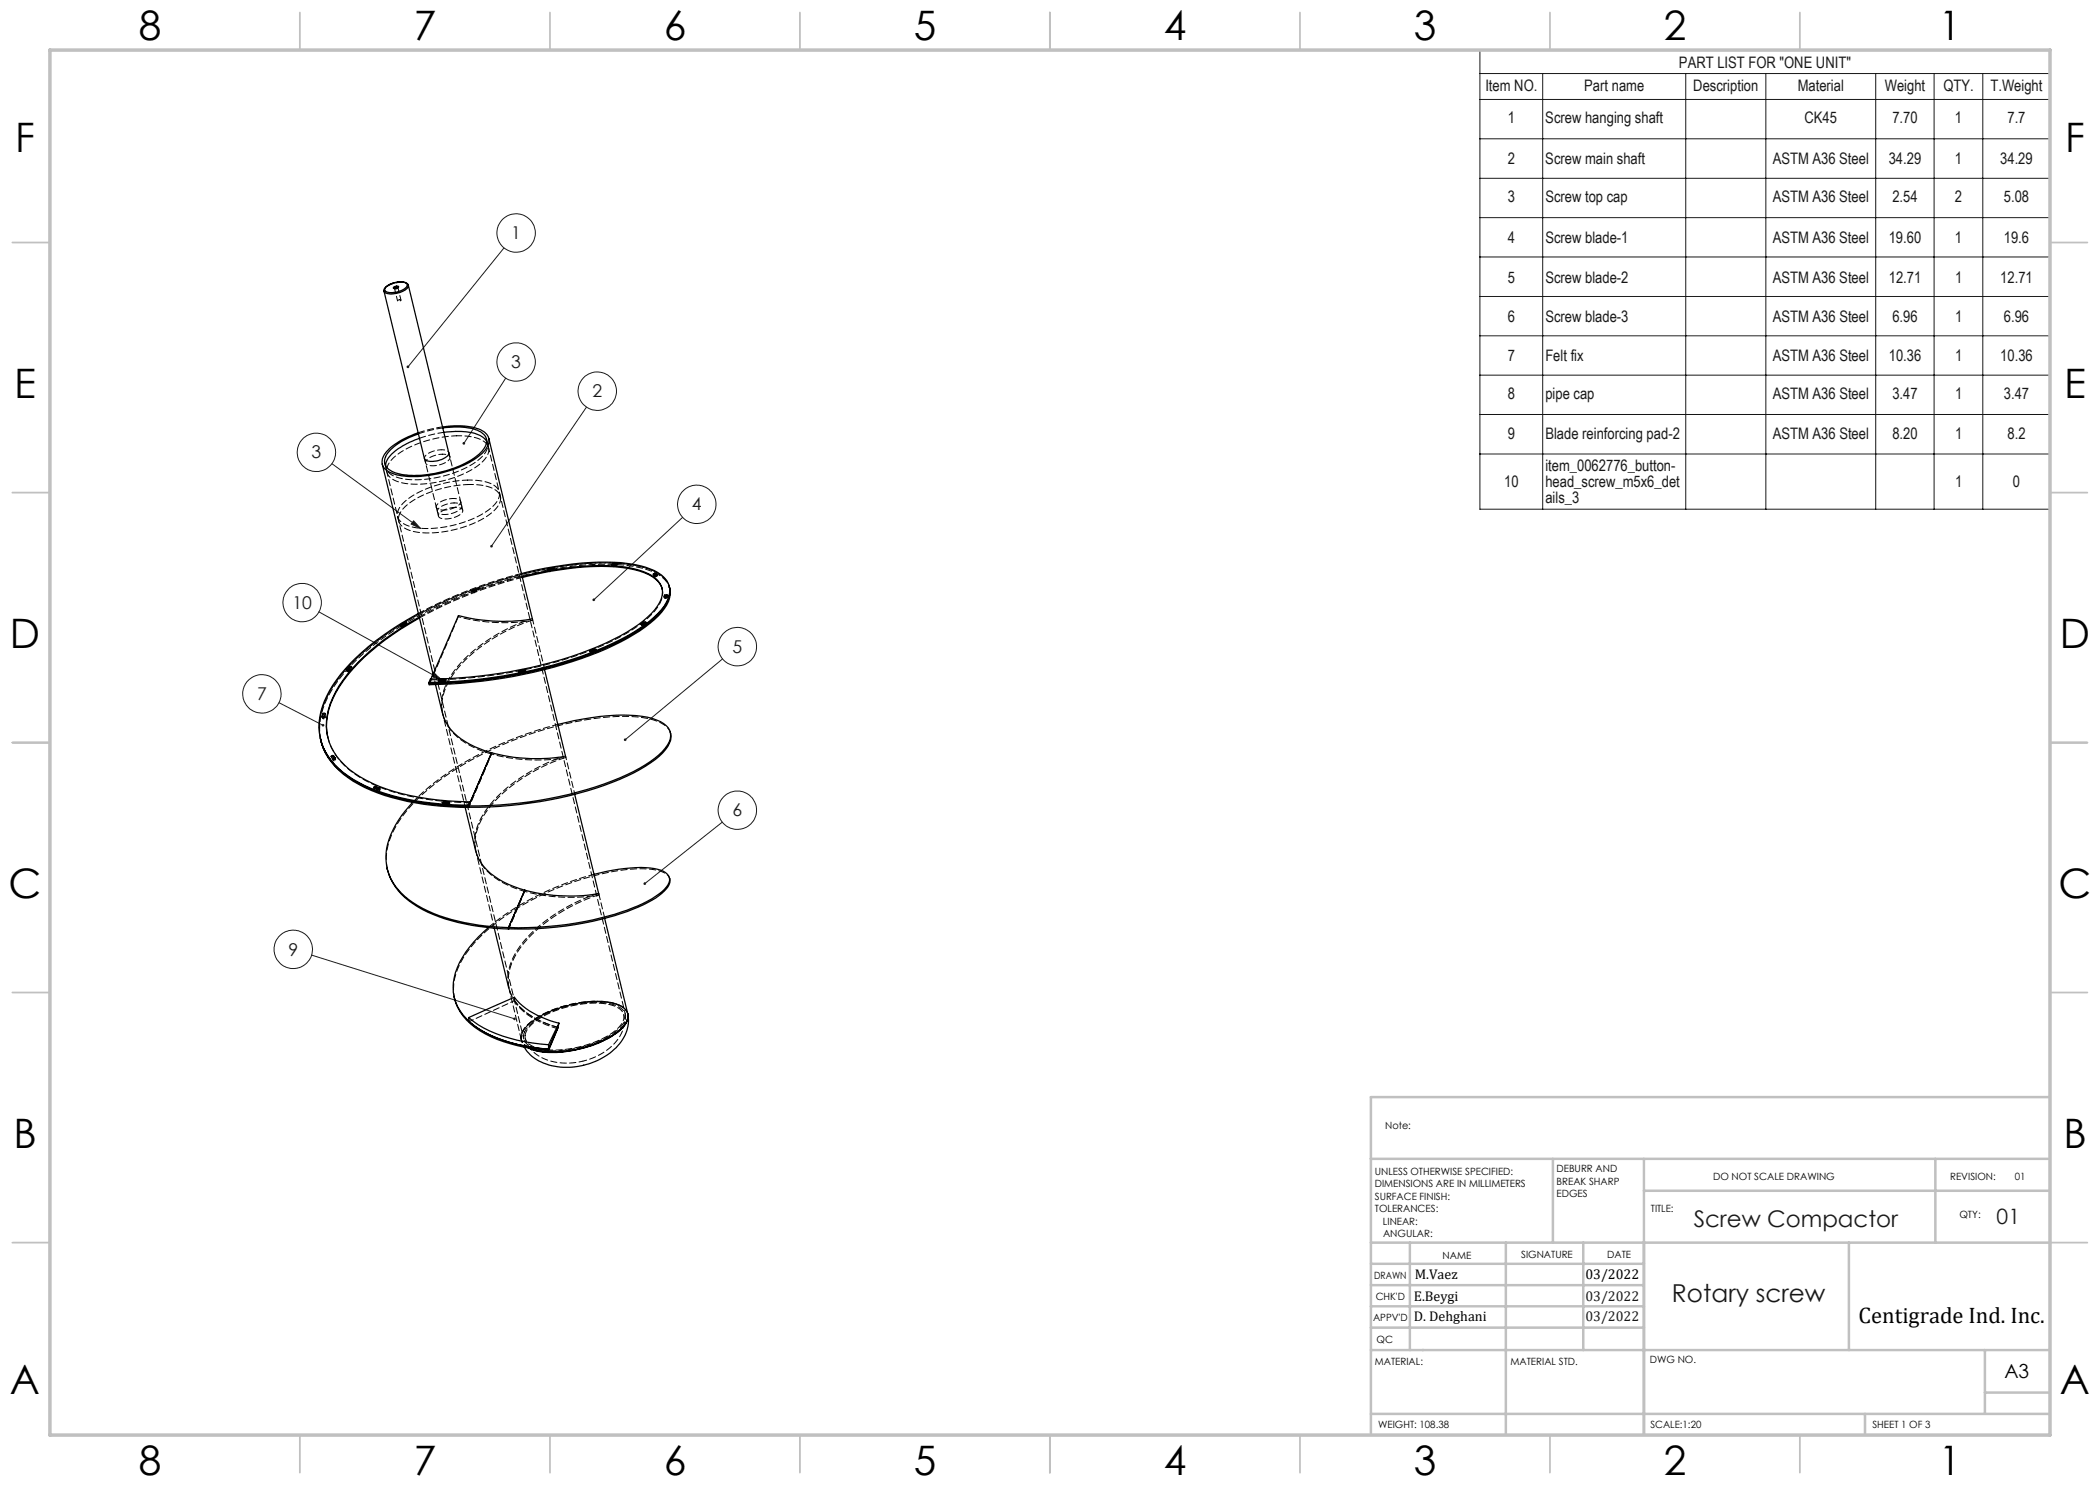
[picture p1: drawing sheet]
<svg xmlns="http://www.w3.org/2000/svg" width="420mm" height="297mm" viewBox="0 0 420 297" stroke-linecap="round" stroke-linejoin="round" font-family="sans-serif">
<g fill="none" stroke="#191924" stroke-width=".2">
<path d="M296 10h114v91.8h-114zM296 14.7h114M296 19.9h114M308.5 14.7v87.1M337.1 14.7v87.1M353.2 14.7v87.1M375.1 14.7v87.1M386.8 14.7v87.1M396.6 14.7v87.1M296 27.8h114M296 35.7h114M100.8 49.6l-19.2 23.8"/>
<path d="M296 43.5h114M296 51.4h114M296 59.3h114M101.1 75.6l-8.3 13.1M296 67.2h114M296 75h114M66.4 92.7l17.7 13M117.3 81.4l-19 27.9M296 82.9h114M296 90.8h114M82.7 104.2l1.4 1.5-1.9-.9zM136.5 103.5l-17.8 16.5"/>
<path d="M63.8 122.4l24.5 13.5M86.7 134.6l1.6 1.3-1.9-.6zM144.5 131.8l-19.5 16.2M55.8 140.5l8.8 4.6M144.5 164.4l-15.6 12.3M62.3 191l40.6 12.8"/>
<circle cx="103.2" cy="46.6" r="3.8"/>
<circle cx="103.2" cy="72.4" r="3.8"/>
<circle cx="119.4" cy="78.2" r="3.8"/>
<circle cx="63.3" cy="90.5" r="3.8"/>
<circle cx="139.4" cy="100.9" r="3.8"/>
<circle cx="52.4" cy="138.8" r="3.8"/>
<circle cx="60.4" cy="120.5" r="3.8"/>
<circle cx="147.5" cy="129.3" r="3.9"/>
<circle cx="147.5" cy="162.1" r="3.8"/>
<circle cx="58.7" cy="189.9" r="3.8"/>
</g>
<g fill="none" stroke="#c0c0c0" stroke-width=".35">
<path d="M60 2.5v7.5M110 2.5v7.5M160 2.5v7.5M210 2.5v7.5M260 2.5v7.5M310 2.5v7.5M360 2.5v7.5M2.5 48.5h7.5M410 48.5h7.5M2.5 98.5h7.5M410 98.5h7.5M2.5 148.5h7.5"/>
<path d="M410 148.5h7.5M2.5 198.5h7.5M410 198.5h7.5M2.5 248.5h7.5M410 248.5h7.5M60 287v7.5M110 287v7.5M160 287v7.5M210 287v7.5M260 287v7.5M310 287v7.5M360 287v7.5"/>
</g>
<g fill="none" stroke="#c0c0c0" stroke-width=".5">
<path d="M410 219.4h-135.8v67.4M274.2 231.8h135.8M310.6 231.8v16.7M328.8 231.8v55.2M328.8 238.2h81.2M387.1 231.8v16.7M274.2 248.5h135.8M274.2 257h54.6M274.2 252.8h54.6M282 248.5v21.5M301.2 248.5v38.3M316.7 248.5v21.5"/>
<path d="M369.8 248.5v21.5M274.2 265.5h54.6M274.2 261.3h54.6M274.2 270h135.8M397 270v12.8M397 278.5h13M274.2 282.8h135.8M373 282.8v4.2"/>
</g>
<path d="M10 10h400v277h-400z" fill="none" stroke="#c0c0c0" stroke-width=".7"/>
<path d="M81.4 73.2v.4l.2-.2-.2 .2a.27 .27 0 0 0 .4-.1 .27 .27 0 0 0 0-.3 .27 .27 0 0 0-.4 0zM98.1 109.1v.4l.2-.2-.2 .2a.26 .26 0 0 0 .4-.1 .26 .26 0 0 0 0-.3 .26 .26 0 0 0-.4 0zM118.5 119.8l.1 .4 .1-.2-.1 .2a.27 .27 0 0 0 .4-.1 .27 .27 0 0 0-.1-.4 .27 .27 0 0 0-.4 .1zM124.8 147.8v.3l.2-.1-.2 .1a.28 .28 0 0 0 .4 .1 .28 .28 0 0 0 0-.5 .28 .28 0 0 0-.4 .1zM128.8 176.5l-.1 .3 .2-.1-.2 .2a.28 .28 0 0 0 .4 0 .28 .28 0 0 0 .1-.3 .28 .28 0 0 0-.4-.1zM102.7 203.5v.1a.26 .26 0 0 0 .1 .4 .26 .26 0 0 0 .4-.1l-.3-.1 .3 .1v-.1a.26 .26 0 0 0-.2-.3 .26 .26 0 0 0-.3 0zM64.5 144.8a.27 .27 0 0 0-.1 .5 .27 .27 0 0 0 .4-.1l-.2-.1 .2 .1v-.4zM86.7 134.6l1.6 1.3-1.9-.6zM82.7 104.2l1.4 1.5-1.9-.9zM92.6 88.4l-.1 .2 .1 .3 .2-.2-.2 .2a.28 .28 0 0 0 .4-.2 .28 .28 0 0 0-.4-.3z" fill="#191924"/>
<g fill="none" stroke="#000" stroke-width=".25">
<path d="M76.8 58.2h.1M77.2 57.4a4.3 4.3 0 0 1 4.1-.7 .85 .85 0 0 1-.7 1.2 3.5 3.5 0 0 1-3.6 .2l-.1-.2zM78.7 57.5l.3-.2a.34 .34 0 0 1 .4-.2 .34 .34 0 0 1 .3 .4l-.3 .1a.37 .37 0 0 1-.4 .2 .37 .37 0 0 1-.3-.3zM79.6 57.5l-.7 .2 .3-.2h.4M81.7 57a2.03 2.03 0 0 0-2.4-.5l-1.6 .5a1.43 1.43 0 0 0-.9 1.2M81.7 57l8 33.6a1.98 1.98 0 0 1-1.7 1.4l-.9 .2a2.02 2.02 0 0 1-2.2-.5l-8.1-33.5M81.7 57a1.84 1.84 0 0 1-1.7 1.5l-1.4 .3a1.68 1.68 0 0 1-1.8-.6M76.4 92.8l10.2 42M83.9 87.7a11.3 11.3 0 0 0-6.6 4.5l-.2 .9M88.5 85.4a12.8 12.8 0 0 1 8.2 .9 2.22 2.22 0 0 1 .5 3.4 15.4 15.4 0 0 1-8.3 4.7 17.9 17.9 0 0 1-10.6 .2 2.36 2.36 0 0 1-1.2-4 14.2 14.2 0 0 1 6.5-4M88.5 85.6a13.2 13.2 0 0 1 7.6 .8 2.18 2.18 0 0 1 .5 3.6 16.1 16.1 0 0 1-8.6 4.4 15.7 15.7 0 0 1-9.6-.1 2.24 2.24 0 0 1-.8-3.8l.3-.3a13.4 13.4 0 0 1 5.8-3.4M88.8 86.5a13.5 13.5 0 0 1 7.2 .6l.8 .5 .5 .7"/>
<path d="M97.8 87.7l8.7 36.1M104.3 114.7a60.4 60.4 0 0 1 21.3-2 12.5 12.5 0 0 1 7.2 2.8 3.8 3.8 0 0 1 .4 5 21.5 21.5 0 0 1-9.1 7.4 86.5 86.5 0 0 1-32 8.3l-6.3 .3M104.4 115.3a56.2 56.2 0 0 1 21.2-1.8l1.1 .2a8.5 8.5 0 0 1 5.2 2.9 3.8 3.8 0 0 1-.4 4.6 25.2 25.2 0 0 1-10.4 7.5 88.6 88.6 0 0 1-32.7 7M104.5 115.5a54.9 54.9 0 0 1 21.2-1.8l1.2 .2a8.2 8.2 0 0 1 5.1 3l.4 .9M109.7 113.7l.1 .2M110.2 113.8l-.3 .1M110.6 113.6h.2l-.3 .2-1.1 .1 .3-.2M110.6 113.6l-.9 .1M110.6 113.6l.1 .1M122.7 112.7l-.4 .2 .7 .1M122.7 112.7h.7M122.7 112.7l.1 .2"/>
<path d="M122.8 112.9h-.3M122.8 113h.2M122.8 112.9h.2M123.4 112.7l-.4 .3M123.4 112.7v.2M130.9 115h.4l-.1 .1M131.1 114.7l-.5 .1 .4 .3 .4-.2M131.1 114.7l.3 .2M131.1 114.7l.1 .2M131.2 114.9h-.4M131.2 114.9h.1M131.4 114.9h.1"/>
<path d="M132.9 119.1v.1M132.9 119h.5l-.1 .3-.5 .1zM132.9 119.2v.2M133.3 119.2l-.4 .1 .2 .1M133.4 119.1l-.5 .1M133.8 117.2l.1 .2M133.9 117.4a4.5 4.5 0 0 1-1 4.3 26.4 26.4 0 0 1-10.2 7.4 92.5 92.5 0 0 1-36.9 7.8v-.2M133.9 117.4a5.9 5.9 0 0 1-2.3 5.5 38 38 0 0 1-13.6 7.9 96 96 0 0 1-32.2 5.9M69.4 133.9v.2M69.9 133.4v-.1a.19 .19 0 0 1 .2-.1 .19 .19 0 0 1 .2 .2l-.6 .7h-.3v-.2M69.9 133.9h-.3l-.1 .2M69.9 133.4l-.5 .5"/>
<path d="M69.9 133.4v.2M80.2 125.1v.1M80.2 125.2v.1M80.4 125.1l-.2 .1M80.7 125l-.4 .2M81 124.5l.3 .1-1 .6h-.3l.2-.1M81 124.5l-.8 .6M81 124.5v.2M83.7 122.7a52 52 0 0 0-15.5 12.1 16.6 16.6 0 0 0-4.3 11.7 12.8 12.8 0 0 0 6.7 9.3 40.6 40.6 0 0 0 17.6 5l5.4 .2M83.9 123.4a46.7 46.7 0 0 0-15.3 12.7 14 14 0 0 0-3.1 11.3 13.8 13.8 0 0 0 7.7 8.6 43.3 43.3 0 0 0 18.6 4.3l2.1 .1M83.9 123.6a47 47 0 0 0-15.2 12.5 14 14 0 0 0-3.2 11.3M85.8 136.5v.2"/>
<path d="M87.1 136.9l1.4 5.7M87.8 136l-.2 .1 .3 .1M87.9 136a.42 .42 0 0 1 .5-.3 .42 .42 0 0 1 .3 .4l-.1 .1a.41 .41 0 0 1-.4 .1 .41 .41 0 0 1-.3-.3zM87.9 136.2h.1M88.1 135.9l.4-.1-.2 .2zM88.2 135.8h-2.1l-.3 .7M88.2 135.8v.1l.2-.1M88.2 135.8h.2M88.2 135.8v.1M88.4 135.8v.1M88.8 136a.54 .54 0 0 1-1 .1M88.8 136h.1"/>
<path d="M88.9 136h.2l-.4 .2M88.9 136l.1 .1M103.8 134.2v.2M104.8 134l.3 .1-.2 .1M104.8 134l-1 .2M104.8 134l.1 .2M104.9 134.2l-1.3 .1 .2-.1M106 123.9a36 36 0 0 1-14.3-.8l-5.5 12.7M108.9 133.9l4.2 17.3M118 130.2v.1M118.6 130.1l-.2 .1M118.8 129.9h.4l-1 .4h-.2v-.1"/>
<path d="M118.8 129.9l-.8 .3M118.8 129.9l.1 .1M128.2 124.8l.1 .1M128.7 124.5h.5l-.6 .4-.4-.1M128.7 124.5l-.5 .3M128.7 124.5l.1 .2M128.8 124.7l-.2 .2M64.1 147.7a13 13 0 0 0 6.5 8.3 40.6 40.6 0 0 0 17.6 5l5.5 .2M64.1 147.6v.1M64.1 147.9a13.2 13.2 0 0 0 6.5 8.1 40.6 40.6 0 0 0 17.6 5l5.5 .2M64.2 148.1a13.5 13.5 0 0 0 6.4 8.1 41.9 41.9 0 0 0 19.5 5.2l3.6 .1M64.4 143.4h.1"/>
<path d="M64.5 142.8l.2-.2 .3 .1-.1 .7-.2 .1-.3-.1M64.5 142.8l-.1 .6M64.5 142.8l.1 .2M64.9 143.3l-.4 .1M66.7 151.2l-.2-.1-.3 .2 .4 .5M66.7 151.2l.3 .4M66.7 151.2v.1M66.7 151.3l-.4 .1M66.7 151.3l.3 .4-.4 .1M67 151.6l-.1 .2h-.3M67 151.6l.1 .1M74.8 157.5l.8 .4a.17 .17 0 0 0 .3 0 .17 .17 0 0 0 0-.3"/>
<path d="M75.1 157.3l-.3 .1v.1M75.1 157.3l.8 .3M75.1 157.3l.1 .2M75.2 157.5h-.4M75.2 157.5l.7 .3v-.2M75.4 157.8h.4M88.7 143.4a9.7 9.7 0 0 0 5.4 5.5l3.1 1.3 1.1 .4M98.3 150.6a35.8 35.8 0 0 0 14.3 .7M98.3 150.6l-4.6 10.6M111.6 144.9a43.6 43.6 0 0 1 17.9-1.5l1 .3a5.3 5.3 0 0 1 3.4 2.4 3.4 3.4 0 0 1-.9 3.5 25.9 25.9 0 0 1-10.6 6.6 80.2 80.2 0 0 1-28.7 5M114.9 158.9l4.8 19.8a34.3 34.3 0 0 1-14.7-.7M134.1 146.4a3.4 3.4 0 0 1-1 3.5 23.7 23.7 0 0 1-9.2 6 79.7 79.7 0 0 1-30.2 5.6"/>
<path d="M77.4 173.6a11.8 11.8 0 0 0 6.1 7.8 39 39 0 0 0 18.2 4.4M82.5 160.5a18.2 18.2 0 0 0-5.3 10 10.5 10.5 0 0 0 5.4 10 34 34 0 0 0 16.1 4.8l3 .2M88.8 160.4l-.4 .1 1.3 .2 .2-.2-.2-.1M88.8 160.4h.9M88.8 160.4v.1M88.8 160.5l-.3 .1M88.8 160.5l.9 .1M89.4 160.7h.3M89.7 160.4v.2M89.7 160.6h.1M93 161.5l2.1 8.6M93.6 161l.1 .2"/>
<path d="M93.7 161.2v.3M93.9 160.4l-.3 .6M93.9 160.4l.1 .1M95.4 170.8a10.9 10.9 0 0 0 6.3 6.1l3.3 1.1M105 178l-3.3 7.5M118.8 174.9a29.3 29.3 0 0 1 12.7-1.1 2.42 2.42 0 0 1 2.4 2.4l-.1 .4a9 9 0 0 1-4.3 3.6 55.9 55.9 0 0 1-22 5.3h-5.8M133.9 175.5a2.29 2.29 0 0 1-1 2.7 22.8 22.8 0 0 1-8.7 4.5 66.9 66.9 0 0 1-22.5 3.1M90.8 199.3a10.2 10.2 0 0 0 5.2 6.9 31.7 31.7 0 0 0 13.7 3.9M97.7 185.5a19.1 19.1 0 0 0-6.9 10 8.9 8.9 0 0 0 3 8.8M98.8 185.6l2.9 12M101.7 185.5v.3M120.9 183.7l4.7 19.1"/>
<path d="M93.7 203.5a25.8 25.8 0 0 0 14.4 5.3l1.6 .1M93.7 203.5l9.2-4a16.3 16.3 0 0 0 8.9 5.1M93.7 203.5l.1 .8a25.9 25.9 0 0 0 14.3 5.4l1.6 .1M94 204.4a22.7 22.7 0 0 0 11 4.8l4.7 .6M105.9 209.6a16.3 16.3 0 0 0 9.6 .2 17.7 17.7 0 0 0 9.3-4.7 2.97 2.97 0 0 0 .8-2.3 3.5 3.5 0 0 1-1.6 3.2 22.4 22.4 0 0 1-16.8 4.1zM109.7 209.8v.3M109.7 208.9v.9M111.6 205.5l-1.9 4.3zM111.8 204.6l-2.1 4.3M111.8 204.6l-.3 1.2-1.8 4.3M125.6 202.9a7.6 7.6 0 0 1-3.2 7.4 14.1 14.1 0 0 1-14.7 1.9 7.2 7.2 0 0 1-2.9-2.8M125.6 202.8a3.3 3.3 0 0 1-1.6 3.3 22.8 22.8 0 0 1-14.3 4.4 9.4 9.4 0 0 1-4-.9"/>
</g>
<g fill="none" stroke="#000" stroke-width=".2" stroke-dasharray="1.3 .6" stroke-dashoffset=".4">
<path d="M78.9 57.7l.3 .1 .4-.3M84.9 91.7l2.8 11.5M92.5 102l-2.7-11.5M69.4 134.1l.5-.6M69.8 134.2l.5-.6M80.4 125.1l.6-.4M85.8 136.6l.3-.6M88 135.9l.4-.1 .4 .1M88.4 136l.2 .1-.4 .1M88.7 136.2h-.8M88.8 136h-.9M118.9 130l-.8 .3"/>
<path d="M119.2 130.1l-.8 .3M75.6 158l-.7-.3M94 160.5l-.3 .7M104.9 178.3l-3.2 7.5M102.9 200.1l-9 4.2"/>
</g>
<g fill="none" stroke="#000" stroke-width=".2" stroke-dasharray="1.3 .6">
<path d="M78.9 57.7h.1M79.6 57.5h.1M81.7 57h.1M88.5 85.4l-2.2 .4-2.6 .7M88.6 85.6l-2.4 .4-2.5 .8M88.8 86.5l-2.3 .4-2.6 .7M94.4 118.2v.1M94.6 118.1v-.1M94.6 118.2l-.2-.1 .2-.1M94.7 118.4l-.1-.2M94.7 118.4l-.3-.1 .2-.2M94.7 118.2l.1 .3"/>
<path d="M95.2 118.3v-.2M95.5 117.6h.3l-.2 .2M95.6 117.8l-.1-.2M95.6 117.8h.2l-.2 .2M95.6 118v-.2M95.8 117.8v-.2M104.4 115.3a85.9 85.9 0 0 0-20.5 8.1M104.5 115.5a86.1 86.1 0 0 0-20.6 8.1M109.4 113.9l.1 .2M109.6 114.1v-.2M109.6 114.1h-.1l.3-.2M109.8 114l.1 .3"/>
<path d="M109.8 113.9h.1M110 114.1l-.2-.1 .2-.1M110.2 113.8l-.2 .3M110.3 114.1v-.2M110.5 114v-.2M110.7 113.7l.2 .1-.4 .2M110.7 113.7h.1M110.9 113.8l-.1-.2M122.3 112.9l.1 .1M122.4 113.1v-.2M122.4 113.1l.1-.2M122.6 113.1l.1 .2"/>
<path d="M122.8 113.1h-.2l.2-.2M123 112.9h.5M123.1 112.9l-.3 .2M123.1 113.1v-.2M123.2 113.2l-.1-.3M123.5 112.9l-.4 .2M123.5 112.9l-.1-.1M123.5 112.9v-.2M130.7 114.8v.2M130.7 115l.3 .2M130.7 115v-.2M130.7 115l.1-.1"/>
<path d="M130.8 115.1l.1 .2M131 115.1h-.2l.1-.1M131 115.2v-.2M131.1 115.4l-.2-.1 .2-.1M131.2 115l-.2 .1M131.3 114.9l.2 .2M131.4 115.2l-.3 .2M131.4 115.2l-.1-.3M131.5 115.1l-.5 .1M131.5 115.1v-.2M132.5 117.8l-.1-.2M132.8 119.4l.1 .2"/>
<path d="M132.9 119.5l-.1-.1M132.9 119.4v.1M132.9 119.4l.1 .2M133.2 119.7l-.2-.1M133.3 119.2l-.2 .2M133.3 119.5h.2l-.3 .2M133.4 119.1h.1M133.4 119.5l-.1-.2M133.4 119.5h-.5M133.4 119.1v.4M133.4 119.1v-.1M133.4 119.1v-.2"/>
<path d="M133.5 119.5l-.1-.2M69.3 134l.1 .2M69.4 134.1h.1M69.5 134.1l.1 .2M69.7 134.1h-.2M69.8 134.2v-.2M69.8 134.2a.19 .19 0 0 1-.3 .1 .19 .19 0 0 1-.1-.2M69.9 133.8v.2l-.2 .1M69.9 133.5h.1a.19 .19 0 0 1 .2-.1 .19 .19 0 0 1 .1 .2M69.9 133.5h.1M70 134.2v-.3M70.3 133.6v-.2"/>
<path d="M70.4 133.5l-.1-.2M80 125.2l.1 .2M80.3 125.2l.1 .3M80.4 125.3v-.1M80.4 125.3l-.2 .1v-.2M80.5 125.3l-.2-.1M80.7 125l.1 .1-.3 .2M80.7 125.5h-.1M80.9 125.3l-.1-.3M81 124.7h.4l-.1 .1M81 124.7h.1M81.3 124.8l-.1-.1"/>
<path d="M81.4 124.7l-.1-.2M83.7 122.7a89.7 89.7 0 0 1 20.6-8M86.1 135.8v.2M86.1 136a88.9 88.9 0 0 0 36.4-7.8 24.5 24.5 0 0 0 9-6.8 4.4 4.4 0 0 0 .9-3.6M87.7 136.1v.2M87.8 136l.2-.1M87.8 136.1l.2-.1M87.9 136h.1M87.9 136.4v-.2M87.9 136.4l-.2-.1 .3-.1M88 136.2l-.1-.2M88.1 136.1v.5"/>
<path d="M88.1 135.8v.2M88.1 136h.3M88.1 136l.1 .1M88.2 136.2l-.1-.1M88.2 136.2l-.1-.2M88.2 136.6v.1M88.2 135.9v.2M88.2 136.1h.2M88.2 136.3l.1 .3M88.2 135.9h.1M88.3 135.9l-.2 .1M88.3 135.9l.1 .2"/>
<path d="M88.4 136.1l.1-.1M88.4 135.9h.1M88.4 135.9h-.1M88.5 135.8v.2M88.5 136l-.1-.1M88.6 136.6h.1M88.6 136.5v-.4M88.8 136.5l-.1-.3M88.9 136.3v-.1M89 136.1l.2 .1-.3 .1M89 136.1h.1M89.2 136.2v-.2"/>
<path d="M91.7 123.1v.2M103.7 134.3v.2M103.9 134.4h.1M104 134.5v-.1M104 134.5h-.3l.1-.1M104.2 134.4l.1 .2M104.4 134.4h-.2l.1-.1M104.5 134.2l.2 .1-.3 .1M104.8 134.6l-.1-.3M104.8 134.2h.1M104.9 134.1l.3 .1-.2 .1M105 134.3l-.1-.1"/>
<path d="M105.2 134.2l-.1-.2M106 123.8l.5-.1M106.5 124v-.3M117.9 130.2l.1 .2M118.1 130.3h.1M118.4 130.4l-.1-.2M118.4 130.4h-.4l.1-.1M118.4 130.2l.1 .3M118.6 130.3l-.2-.1M118.7 130.1l.2 .1-.3 .1M118.9 130h.3v.1M118.9 130h.1"/>
<path d="M119 130.4l-.1-.2M119.2 130.1l-.1-.2M119.3 130l-.1-.2M128.2 124.9l.1 .1M128.3 125v-.1M128.5 124.8l.1 .3M128.7 124.9h-.1M128.7 125v-.2M128.7 125h-.4M128.8 124.6l-.5 .4M128.8 124.6h.4M128.8 124.6h.1"/>
<path d="M128.8 124.7l.2 .1-.3 .1M129.1 125l-.1-.3M129.2 124.6l-.5 .4M129.2 124.6v-.1M129.2 124.6v-.2M64.1 147.8l.1 .3M64.1 147.8v-.1M64.2 148.1a13.5 13.5 0 0 1 2.5-10.7 43.4 43.4 0 0 1 13.7-12.3M64.5 143.4v.2M64.5 143.5l.1-.5M64.5 143.5v-.1M64.5 143.4l.1 .3"/>
<path d="M64.6 143l.3-.2 .2 .1M64.6 143h.1M64.7 143.5l-.2-.1M64.9 143.2l.1 .2-.3 .1M65 143.5l-.1-.2M65 143.5l-.3 .1-.2-.1M65 143.5l.1-.6M65.1 143.6l-.1-.3M65.1 142.9l-.1-.2M65.6 147.4v.2M66.2 151.3l.1 .1M66.3 151.5v-.2"/>
<path d="M66.3 151.5v-.1M66.6 151.8v.3M66.6 151.9v-.1M66.6 151.9l-.3-.4M66.8 151.9l-.2-.2M67 151.7l-.2 .2M67.1 151.8l-.2 .2-.3-.1M67.1 151.8v-.1M67.1 152l-.1-.3M67.1 151.8v-.2M74.7 157.5l.1 .1M74.9 157.7l-.1-.2"/>
<path d="M75.4 157.9v.2M75.6 158l-.2-.1v-.1M75.6 158l-.1-.2M75.6 158.2l-.2-.1 .2-.1M75.9 158v.2h-.3M75.9 157.8l-.3 .2M75.9 157.8v.2h-.3M75.9 157.8h.1M75.9 158.1v-.3M76 157.9v-.2M88.6 142.9v.2M98.3 150.5v.3"/>
<path d="M112.6 151.3l.5-.1M113.2 151.5l-.1-.3M88.4 160.5l.1 .2M88.7 160.7l-.1-.1M88.7 160.7h-.2l.1-.1M89.3 160.7l.1 .3M89.5 160.8h-.2l.1-.2M89.6 161.1l-.2-.1 .1-.1M89.6 160.8v-.2M89.8 160.6l-.3 .2M89.8 160.6h.1M89.8 160.6l.1 .1-.3 .1"/>
<path d="M89.8 160.9l-.2 .2M89.9 160.9l-.1-.2M89.9 160.7v-.2M93.7 161.2h.1M93.7 161.2l.1 .2M94 160.5h.1M95.2 170.4l.1 .3M104.9 178.3l.1-.3M105 178l-.1 .3M119.8 179l-.1-.3M101.7 185.8v-.3M101.9 198l.1 .3"/>
<path d="M120.9 183.7l-1.2-5M93.9 204.3l.1 .1M104.3 207.9v.1M105 207.1a2.49 2.49 0 0 0 2.1 2.4 19.9 19.9 0 0 0 13.2-1.7l.5-.2a7.1 7.1 0 0 0 4-3.8 2.24 2.24 0 0 0-1.8-2.5 18.1 18.1 0 0 0-11.4 .7 11.4 11.4 0 0 0-6.4 4.3l-.2 .8M111.6 205.5a15.1 15.1 0 0 1-8.8-5.5 8.4 8.4 0 0 1 0-8.9 27.5 27.5 0 0 1 11.6-10.2l3-1.4 2.3-.8M117.1 200.4a21 21 0 0 0-11.7 4.7 2.69 2.69 0 0 0-.8 3.5l.6 .6 .7 .4"/>
</g>
<g fill="none" stroke="#000" stroke-width=".2" stroke-dasharray="1.3 .6" stroke-dashoffset=".5">
<path d="M77 92.7l27.7 115.1M77.1 93.1a2.63 2.63 0 0 0 2.2 2.3 20.4 20.4 0 0 0 12.9-1.4 9.1 9.1 0 0 0 5.2-4.3l.1-.7-.2-.8M77.2 93.6l.2 .9M84.9 91.7l.2 .9M88.2 90a3.7 3.7 0 0 0-3.3 1.5v.2M90 91.4l-.2-.9M97.7 89.5l-.2-.8M100.1 99.3l-.2-.9M79.5 103.3l.2 .9M87.3 101.4l.2 .9M92.3 101.2l-.2-.9M94.6 118l.9-.4"/>
<path d="M94.6 118.1l1-.3M94.6 118.2l1-.4M94.7 118.4l.9-.4M109.6 114.1l.9-.1M109.8 113.9l.9-.2M122.7 113.3l.5-.1-.3 .1M80.4 125.3l.9-.5M80.5 125a85.8 85.8 0 0 1 39.5-12.1 25.7 25.7 0 0 1 11 1.7 5 5 0 0 1 3 3.1M80.6 125.5h-.2l.2-.2h.2v.1M85.8 136.6l.4-.8M86.6 134.8l.5 2.1M88 136l.4-.1 .4 .1"/>
<path d="M88.2 136.6h.4l-.3 .1-.1-.1M88.9 136.3l-1 .1M89 136.1l-1 .1M104.8 134.2l-.9 .2M105 134.3l-1 .2M128.8 125.1h-.2l.5-.1-.3 .1M88.5 142.6l4.5 18.9M115 158.8l-1.9-7.6M89.6 160.8l-.9-.1M105.1 207.7a7 7 0 0 0 6.2 4.8 13.5 13.5 0 0 0 5.3-.3M116.6 212.2a10.9 10.9 0 0 0 8.1-6.6l.2-1.2-.1-1.5M125.1 202.9l-27.8-115.1"/>
</g>
<g fill="none" stroke="#000" stroke-width=".2" stroke-dasharray="1.3 .6" stroke-dashoffset=".6">
<path d="M79.7 56.5a1.97 1.97 0 0 1 2 .4M88.5 90.8a3.7 3.7 0 0 0-3.4 1.6 1.1 1.1 0 0 0 1.4 .8 4 4 0 0 0 3.5-1.6 .96 .96 0 0 0-1.3-.8h-.2M90.6 99.7a3.7 3.7 0 0 0-3.3 1.6 1.1 1.1 0 0 0 1.4 .7 4 4 0 0 0 3.4-1.5 .96 .96 0 0 0-1.2-.8h-.3M90.6 101.5l-1.4 .3a1.79 1.79 0 0 0-1.5 1.4 2.17 2.17 0 0 0 2.4 .5l1.1-.3a1.55 1.55 0 0 0 1.3-1.4 1.96 1.96 0 0 0-1.9-.5M90.8 100.6a3.7 3.7 0 0 0-3.3 1.6 1.1 1.1 0 0 0 1.4 .7 4 4 0 0 0 3.4-1.5 .96 .96 0 0 0-1.2-.8h-.3M94.9 118.3l-.2-.1 .4-.2-.2 .3M94.9 118.5l-.1-.1 .4-.1-.3 .2M110 114.3h-.1l.4-.2-.3 .2M69.8 134.4h-.2v-.2l.4-.1-.2 .3M88.1 136a.24 .24 0 0 1 .3-.1 .24 .24 0 0 1 .2 .2l-.4 .1-.1-.2M88.2 136.5h.4l-.3 .2-.1-.2M88.4 136.4l-.2-.2h.5l-.3 .2"/>
<path d="M88.5 136.6l-.2-.1h.5l-.3 .1M104.5 134.7l-.2-.1h.5l-.3 .1M106.2 123.8a33.1 33.1 0 0 0-15.5 10.6 9.7 9.7 0 0 0-2 9M118.7 130.6l-.2-.1 .5-.1-.3 .2M64.8 143.8h-.2a.18 .18 0 0 1 .2-.3 .18 .18 0 0 1 .2 .2l-.2 .1M66.8 152.2l-.1-.1a.18 .18 0 0 1 .1-.2 .18 .18 0 0 1 .2 .2l-.2 .1M98.3 150.8l-4.5 10.6M93.8 161.4l4.5-10.6"/>
</g>
<path d="M108.9 133.9l-2.4-10.2M82.5 160.5a54.5 54.5 0 0 1 19.1-12.3l5.7-2.1 4.3-1.2M105.7 209.6a2.36 2.36 0 0 1-.6-4.1 19.1 19.1 0 0 1 10.7-4.9 13.4 13.4 0 0 1 8.7 .8l.7 .6 .4 .8M111.6 205.5a15.3 15.3 0 0 1-8.7-5.4" fill="none" stroke="#000" stroke-width=".2" stroke-dasharray="1.3 .6" stroke-dashoffset=".2"/>
<path d="M78.9 57.7l.6 2.5M80.2 60l-.6-2.5M91.3 87.2a21.5 21.5 0 0 0-12.4 4.2 3 3 0 0 0-1.4 3.5 5.5 5.5 0 0 0 4.7 1.9 21.9 21.9 0 0 0 14-4.2 3 3 0 0 0 1.4-3.5 5.5 5.5 0 0 0-4.7-1.9h-1.6M93.5 96a21.5 21.5 0 0 0-12.5 4.3 3 3 0 0 0-1.3 3.4 5.5 5.5 0 0 0 4.6 2 21.9 21.9 0 0 0 14.1-4.3 3 3 0 0 0 1.3-3.4 5.5 5.5 0 0 0-4.6-2h-1.6M93.7 96.9a21.5 21.5 0 0 0-12.5 4.3 3 3 0 0 0-1.3 3.4 5.5 5.5 0 0 0 4.6 2 21.9 21.9 0 0 0 14.1-4.3 3 3 0 0 0 1.3-3.4 5.5 5.5 0 0 0-4.6-2h-1.6M122.4 113.1h.7M112.7 151.6a33.1 33.1 0 0 0-15.2 10.4 9.6 9.6 0 0 0-1.7 9.9 13.2 13.2 0 0 0 8 6l1.1 .4M95.1 170.1l3.8 15.5M134 175.8v-.1a3.3 3.3 0 0 0-3.1-1.7 34.5 34.5 0 0 0-15.1 2 51.2 51.2 0 0 0-20 11.6 15.3 15.3 0 0 0-5.1 10.1l.2 1.9M102.9 200.1v-.7M104.9 206.4a2.24 2.24 0 0 0 1.7 3.1 18.6 18.6 0 0 0 11.5-.6 12.5 12.5 0 0 0 6.7-4.4 2.23 2.23 0 0 0-1.5-3.4 18.6 18.6 0 0 0-11.6 .7 12.5 12.5 0 0 0-6.7 4.3l-.1 .3" fill="none" stroke="#000" stroke-width=".2" stroke-dasharray="1.3 .6" stroke-dashoffset=".3"/>
<path d="M106.3 124.1a33.2 33.2 0 0 0-15.5 10.5 9.6 9.6 0 0 0-1.7 9.8 13.2 13.2 0 0 0 8.1 6.1l1.1 .3M65.6 147.4a12.8 12.8 0 0 0 6.3 8 41.2 41.2 0 0 0 18.8 5l3.3 .1M118.8 174.9a55 55 0 0 0-21.1 10.6M101.8 197.6l2.5 10.3M104.2 207.3a6.3 6.3 0 0 1 3.6-3.9 23.1 23.1 0 0 1 14.8-2.7 3.4 3.4 0 0 1 3 2.4 4.5 4.5 0 0 1-2.4 3.6 22.7 22.7 0 0 1-16.1 3.4 3.2 3.2 0 0 1-2.9-2.5v-.3M105.9 209.6a2.4 2.4 0 0 1-.8-4.2 19.1 19.1 0 0 1 10.7-4.9 13.4 13.4 0 0 1 8.7 .8l.6 .6 .5 .8M111.5 205.7a14.8 14.8 0 0 1-8.7-5.5 8.4 8.4 0 0 1 .2-8.9 28.1 28.1 0 0 1 12.4-10.6l4.4-1.7" fill="none" stroke="#000" stroke-width=".2" stroke-dasharray="1.3 .6" stroke-dashoffset=".1"/>
<path d="M79.9 59.9l-.4 .2a.3 .3 0 0 0 .4 .1 .3 .3 0 0 0 .2-.2l-.2-.1M64.1 147.8a13.5 13.5 0 0 1 2.6-10.7 44.6 44.6 0 0 1 15.2-13.2 85.6 85.6 0 0 1 38-11.3 25.8 25.8 0 0 1 11 1.7 5 5 0 0 1 3 3.1M104.3 208l.6 1.4" fill="none" stroke="#000" stroke-width=".2" stroke-dasharray="1.3 .6" stroke-dashoffset=".8"/>
<path d="M76.8 58.2a1.98 1.98 0 0 1 1.8-1.5l1.1-.2M91.7 123.3a34.4 34.4 0 0 0 14.8 .7M98.3 150.8a34.5 34.5 0 0 0 14.9 .7M112.7 151.3a33 33 0 0 0-15.4 10.5 9.7 9.7 0 0 0-1.9 9M119.8 179a34.2 34.2 0 0 1-14.9-.7M125.6 202.7a3.6 3.6 0 0 0-3.3-2.2l-2.4-.3-2.8 .2" fill="none" stroke="#000" stroke-width=".2" stroke-dasharray="1.3 .6" stroke-dashoffset=".7"/>
<path d="M85.9 136.9l5.8-13.6M64.1 147.6a14 14 0 0 1 2.6-10.5 44.7 44.7 0 0 1 15.2-13.2 85.6 85.6 0 0 1 38-11.3 25.8 25.8 0 0 1 11 1.7 5 5 0 0 1 3 3.1M77.5 173.9a12.9 12.9 0 0 1 2.9-10.5 43.5 43.5 0 0 1 15.7-12.4 68.1 68.1 0 0 1 28.6-7.7 15 15 0 0 1 8.1 1.7 2.92 2.92 0 0 1 1.3 1.7" fill="none" stroke="#000" stroke-width=".2" stroke-dasharray="1.3 .6" stroke-dashoffset="-.1"/>
<path d="M89.8 90.5a1.38 1.38 0 0 0-1.6-.5" fill="none" stroke="#000" stroke-width=".2" stroke-dasharray="1.3 .6" stroke-dashoffset=".9"/>
<g font-size="8.1">
<text x="27.8" y="8">8</text>
<text x="82.8" y="8">7</text>
<text x="132.8" y="8">6</text>
<text x="182.8" y="8">5</text>
<text x="232.8" y="8">4</text>
<text x="282.8" y="8">3</text>
<text x="332.8" y="8">2</text>
<text x="387.8" y="8">1</text>
<text x="3" y="30.4">F</text>
<text x="413" y="30.4">F</text>
<text x="2.8" y="79.6">E</text>
<text x="412.8" y="79.6">E</text>
<text x="2" y="129.6">D</text>
<text x="412" y="129.6">D</text>
<text x="1.7" y="179.6">C</text>
<text x="411.7" y="179.6">C</text>
<text x="2.7" y="229.6">B</text>
<text x="412.7" y="229.6">B</text>
<text x="2" y="278.9">A</text>
<text x="412" y="278.9">A</text>
<text x="27.8" y="295">8</text>
<text x="82.8" y="295">7</text>
<text x="132.8" y="295">6</text>
<text x="182.8" y="295">5</text>
<text x="232.8" y="295">4</text>
<text x="282.8" y="295">3</text>
<text x="332.8" y="295">2</text>
<text x="387.8" y="295">1</text>
</g>
<text font-size="4.9" fill="#191924" x="334.4" y="260.3">Rotary screw</text>
<text font-size="4.6" fill="#191924" x="338.7" y="245.3">Screw Compactor</text>
<text font-size="4.5" x="371.7" y="264.6">Centigrade Ind. Inc.</text>
<text font-size="4.2" fill="#191924" x="399.3" y="244.8">01</text>
<text font-size="3.9" x="400.9" y="275.5">A3</text>
<g font-size="3.5" fill="#191924">
<text x="102.3" y="47.8">1</text>
<text x="102.3" y="73.6">3</text>
<text x="118.5" y="79.5">2</text>
<text x="62.3" y="91.7">3</text>
<text x="138.4" y="102.1">4</text>
<text x="58.5" y="121.7">10</text>
<text x="146.5" y="130.6">5</text>
<text x="51.4" y="140">7</text>
<text x="146.5" y="163.3">6</text>
<text x="57.7" y="191.1">9</text>
</g>
<g font-size="3.2" fill="#191924">
<text x="335.8" y="13.5">PART LIST FOR &quot;ONE UNIT&quot;</text>
<text x="297.1" y="18.2">Item NO.</text>
<text x="316.9" y="18.2">Part name</text>
<text x="338.7" y="18.2">Description</text>
<text x="359.5" y="18.2">Material</text>
<text x="377" y="18.2">Weight</text>
<text x="388.7" y="18.2">QTY.</text>
<text x="398.1" y="18.2">T.Weight</text>
<text x="301.6" y="24.7">1</text>
<text x="309.1" y="24.7">Screw hanging shaft</text>
<text x="360.9" y="24.7">CK45</text>
<text x="378.5" y="24.7">7.70</text>
<text x="391" y="24.7">1</text>
<text x="401.5" y="24.7">7.7</text>
<text x="301.6" y="32.9">2</text>
<text x="309.1" y="32.9">Screw main shaft</text>
<text x="354.5" y="32.9">ASTM A36 Steel</text>
<text x="377.7" y="32.9">34.29</text>
<text x="391" y="32.9">1</text>
<text x="400" y="32.9">34.29</text>
<text x="301.6" y="40.4">3</text>
<text x="309.1" y="40.4">Screw top cap</text>
<text x="354.6" y="40.4">ASTM A36 Steel</text>
<text x="378.5" y="40.4">2.54</text>
<text x="391" y="40.4">2</text>
<text x="400.8" y="40.4">5.08</text>
<text x="301.6" y="48.6">4</text>
<text x="309.1" y="48.6">Screw blade-1</text>
<text x="354.6" y="48.6">ASTM A36 Steel</text>
<text x="377.8" y="48.6">19.60</text>
<text x="391" y="48.6">1</text>
<text x="400.8" y="48.6">19.6</text>
<text x="301.6" y="56.5">5</text>
<text x="309.1" y="56.5">Screw blade-2</text>
<text x="354.6" y="56.5">ASTM A36 Steel</text>
<text x="377.8" y="56.5">12.71</text>
<text x="391" y="56.5">1</text>
<text x="400.1" y="56.5">12.71</text>
<text x="301.6" y="64.4">6</text>
<text x="309.1" y="64.4">Screw blade-3</text>
<text x="354.6" y="64.4">ASTM A36 Steel</text>
<text x="378.5" y="64.4">6.96</text>
<text x="391" y="64.4">1</text>
<text x="400.8" y="64.4">6.96</text>
<text x="301.6" y="72.3">7</text>
<text x="309.1" y="72.3">Felt fix</text>
<text x="354.6" y="72.3">ASTM A36 Steel</text>
<text x="377.8" y="72.3">10.36</text>
<text x="391" y="72.3">1</text>
<text x="400.1" y="72.3">10.36</text>
<text x="301.6" y="79.8">8</text>
<text x="309.1" y="79.8">pipe cap</text>
<text x="354.6" y="79.8">ASTM A36 Steel</text>
<text x="378.5" y="79.8">3.47</text>
<text x="391" y="79.8">1</text>
<text x="400.8" y="79.8">3.47</text>
<text x="301.6" y="87.7">9</text>
<text x="309.1" y="87.7">Blade reinforcing pad-2</text>
<text x="354.6" y="87.7">ASTM A36 Steel</text>
<text x="378.5" y="87.7">8.20</text>
<text x="391" y="87.7">1</text>
<text x="401.5" y="87.7">8.2</text>
<text x="309.1" y="94.3">item_0062776_button-</text>
<text x="300.8" y="97.5">10</text>
<text x="309.1" y="97.5">head_screw_m5x6_det</text>
<text x="309.1" y="100.6">ails_3</text>
<text x="391" y="97.5">1</text>
<text x="402.6" y="97.5">0</text>
</g>
<g font-size="2.8">
<text x="282.9" y="255.9">M.Vaez</text>
<text x="317.1" y="255.9">03/2022</text>
<text x="282.8" y="260.1">E.Beygi</text>
<text x="282.8" y="264.2">D. Dehghani</text>
</g>
<g font-size="2.8" fill="#191924">
<text x="317.1" y="260.1">03/2022</text>
<text x="317.1" y="264.2">03/2022</text>
</g>
<g font-size="2">
<text x="277" y="225.8">Note:</text>
<text x="275" y="234.9">UNLESS OTHERWISE SPECIFIED:</text>
<text x="275" y="237.4">DIMENSIONS ARE IN MILLIMETERS</text>
<text x="275" y="239.9">SURFACE FINISH:</text>
<text x="311.3" y="234.5">DEBURR AND</text>
<text x="311.3" y="237">BREAK SHARP</text>
<text x="311.3" y="239.5">EDGES</text>
<text x="342.6" y="236">DO NOT SCALE DRAWING</text>
<text x="390" y="236">REVISION:</text>
<text x="402.9" y="236">01</text>
<text x="275" y="242.4">TOLERANCES:</text>
<text x="276.6" y="244.9">LINEAR:</text>
<text x="330.2" y="242.4">TITLE:</text>
<text x="391.9" y="243.7">QTY:</text>
<text x="276.6" y="247.4">ANGULAR:</text>
<text x="288.5" y="251.7">NAME</text>
<text x="304.2" y="251.7">SIGNATURE</text>
<text x="321.4" y="251.7">DATE</text>
<text x="274.8" y="255.9">DRAWN</text>
<text x="275.1" y="260.1">CHK'D</text>
<text x="274.6" y="264.2">APPV'D</text>
<text x="275.3" y="268.5">QC</text>
<text x="275" y="273">MATERIAL:</text>
<text x="302.1" y="273">MATERIAL STD.</text>
<text x="330" y="272.5">DWG NO.</text>
<text x="275.6" y="285.6">WEIGHT: 108.38</text>
<text x="330.1" y="285.6">SCALE:1:20</text>
<text x="374.5" y="285.6">SHEET 1 OF 3</text>
</g>
</svg>
